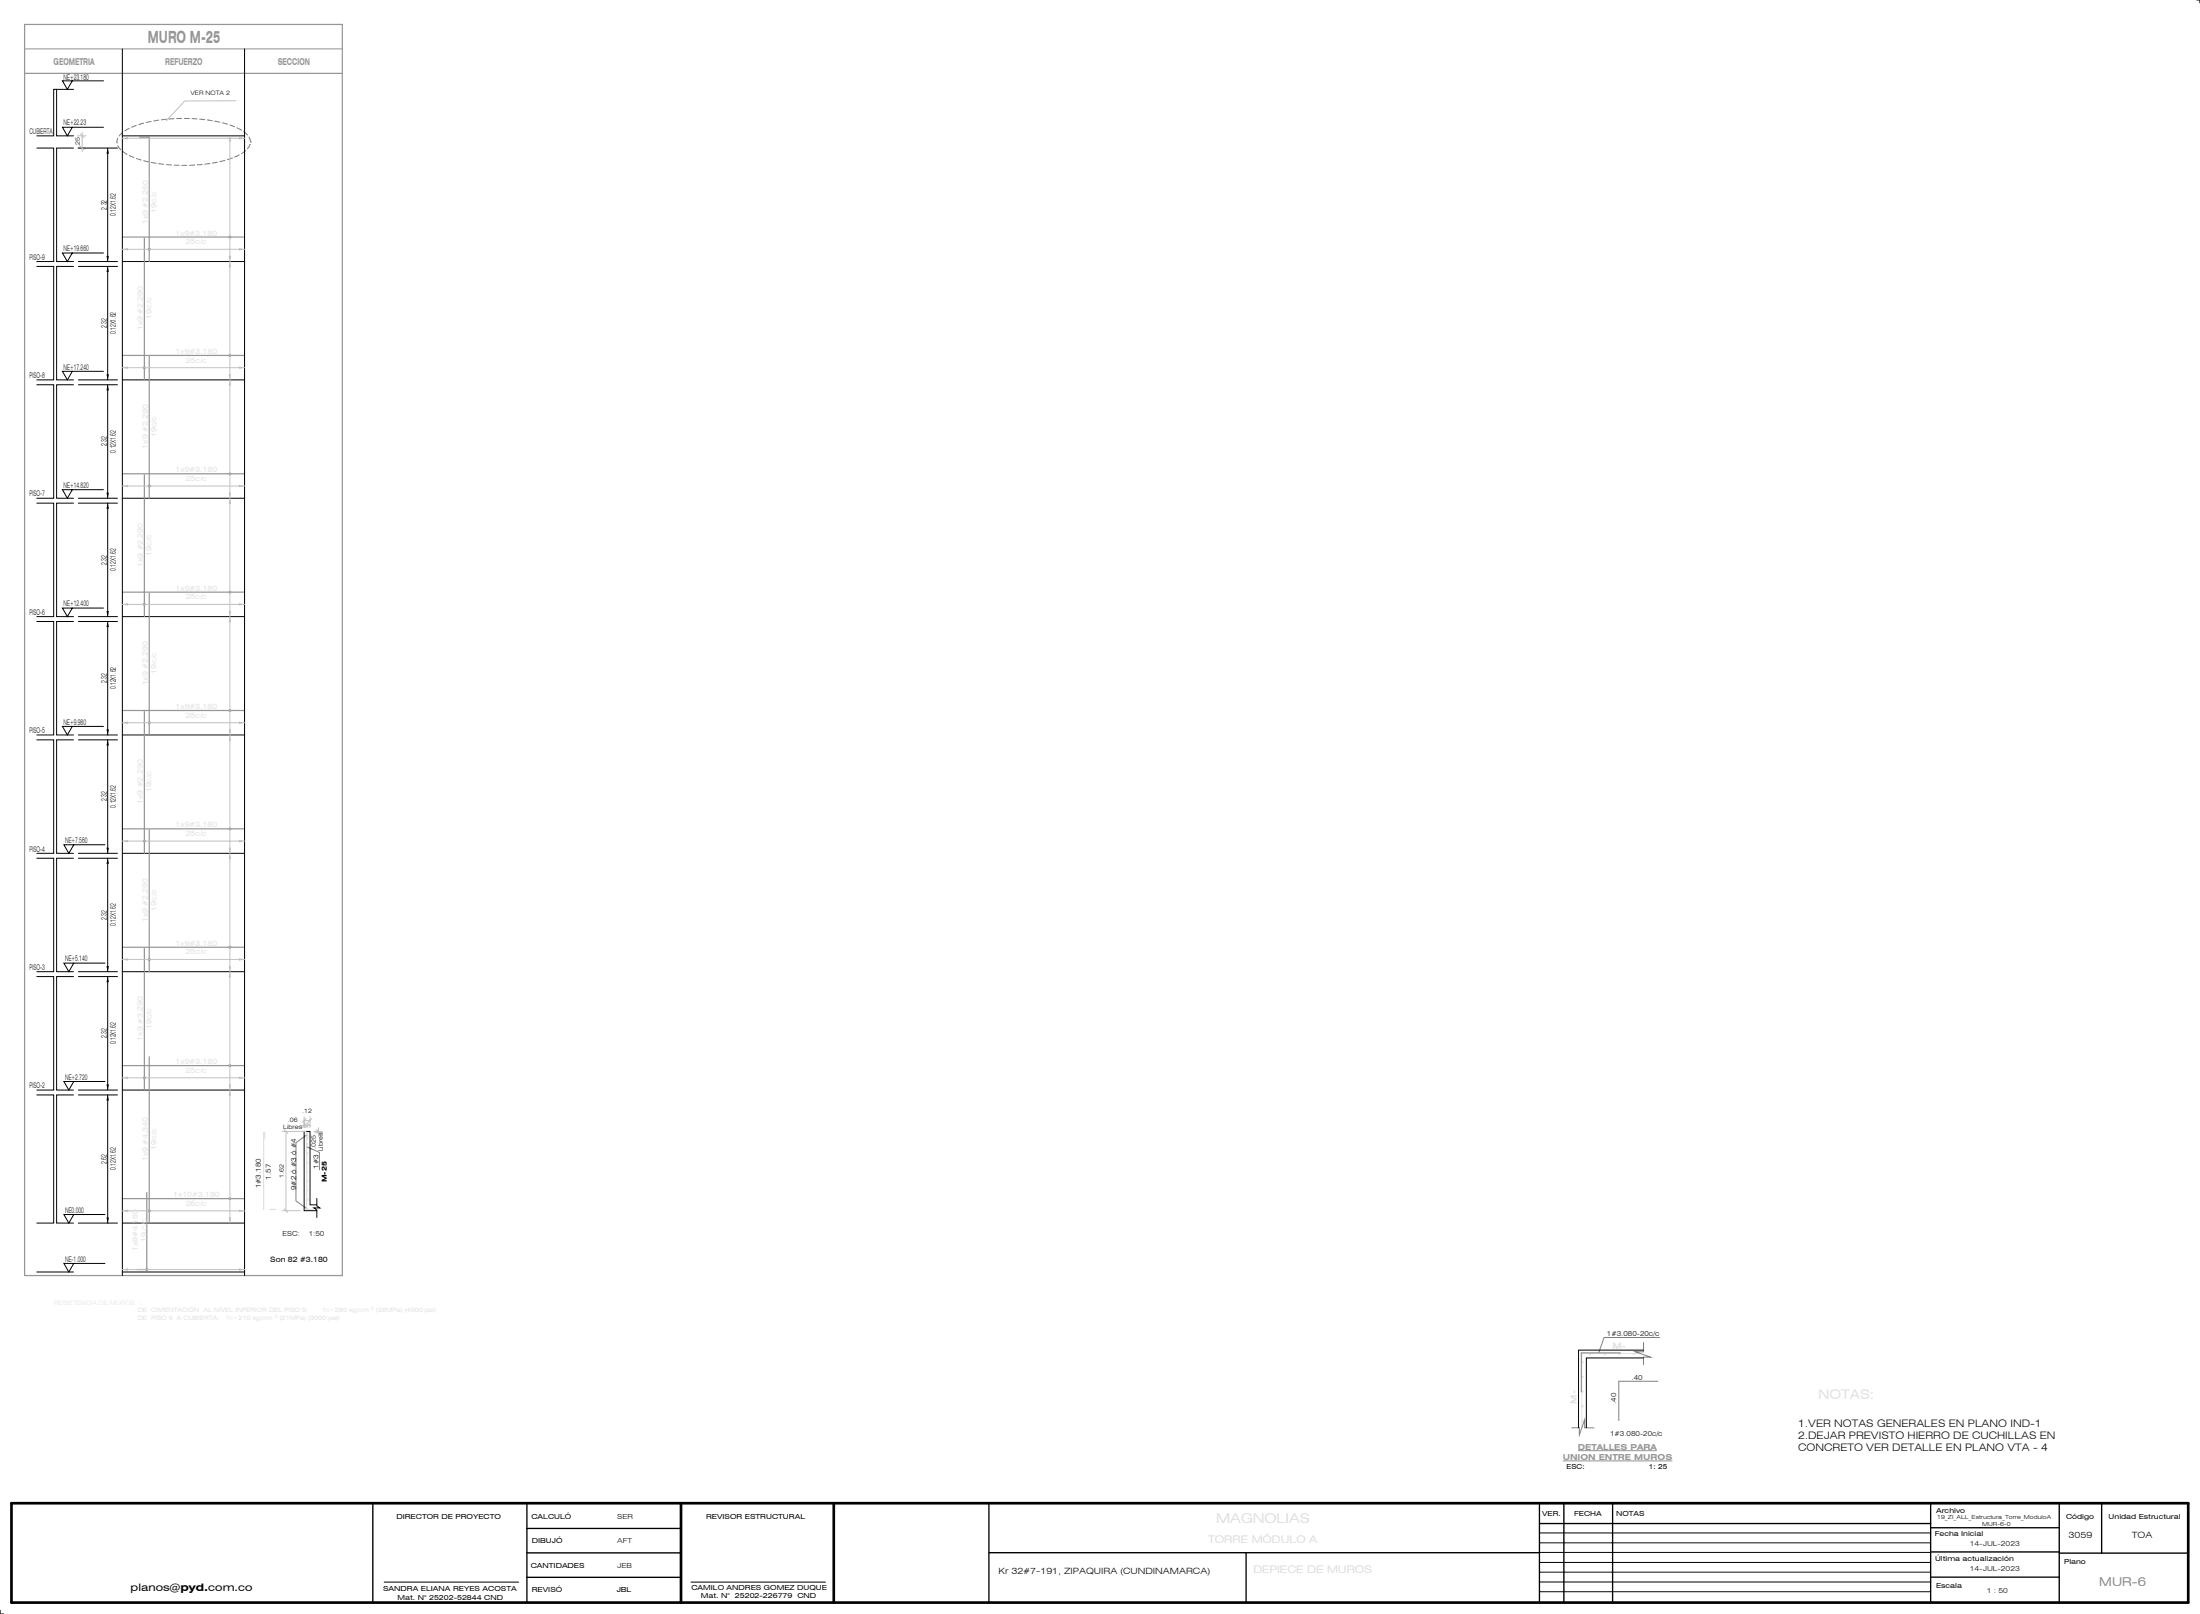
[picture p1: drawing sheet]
<svg xmlns="http://www.w3.org/2000/svg" width="900mm" height="660mm" viewBox="0 0 900 660" stroke-linecap="round" stroke-linejoin="round" font-family="sans-serif">
<path d="M125.7 469l1.9 .5-.2 .6z" fill="#7f7f7f"/>
<path d="M44.1 447.7l.5 2.3h-1zM43.6 497.8h1l-.5 2.3z" fill="#000"/>
<g fill="#c0c0c0">
<path d="M50.1 519.1l2.3-.5v1z"/>
<path d="M97.8 518.6l2.3 .5-2.3 .5z"/>
<path d="M50.1 495.1l2.3-.5v1z"/>
<path d="M97.8 494.6l2.3 .5-2.3 .5z"/>
<path d="M93.6 497.8h1l-.5 2.3z"/>
<path d="M94.1 445.7l.5 2.3h-1z"/>
<path d="M50.1 440.7l2.3-.5v1z"/>
<path d="M97.8 440.2l2.3 .5-2.3 .5z"/>
<path d="M93.6 443.4h1l-.5 2.3z"/>
<path d="M94.1 397.3l.5 2.3h-1z"/>
<path d="M50.1 392.3l2.3-.5v1z"/>
<path d="M97.8 391.8l2.3 .5-2.3 .5z"/>
<path d="M93.6 395h1l-.5 2.3z"/>
<path d="M94.1 348.9l.5 2.3h-1z"/>
<path d="M50.1 343.9l2.3-.5v1z"/>
<path d="M97.8 343.4l2.3 .5-2.3 .5z"/>
<path d="M93.6 346.6h1l-.5 2.3z"/>
<path d="M94.1 300.5l.5 2.3h-1z"/>
<path d="M50.1 295.5l2.3-.5v1z"/>
<path d="M97.8 295l2.3 .5-2.3 .5z"/>
<path d="M93.6 298.2h1l-.5 2.3z"/>
<path d="M94.1 252.1l.5 2.3h-1z"/>
<path d="M50.1 247.1l2.3-.5v1z"/>
<path d="M97.8 246.6l2.3 .5-2.3 .5z"/>
<path d="M93.6 249.8h1l-.5 2.3z"/>
<path d="M94.1 203.7l.5 2.3h-1z"/>
<path d="M50.1 198.7l2.3-.5v1z"/>
<path d="M97.8 198.2l2.3 .5-2.3 .5z"/>
<path d="M93.6 201.4h1l-.5 2.3z"/>
<path d="M94.1 155.3l.5 2.3h-1z"/>
<path d="M50.1 150.3l2.3-.5v1z"/>
<path d="M97.8 149.8l2.3 .5-2.3 .5z"/>
<path d="M93.6 153h1l-.5 2.3z"/>
<path d="M94.1 106.9l.5 2.3h-1z"/>
<path d="M50.1 101.9l2.3-.5v1z"/>
<path d="M97.8 101.4l2.3 .5-2.3 .5z"/>
<path d="M93.6 104.6h1l-.5 2.3z"/>
<path d="M94.1 55.5l.5 2.3h-1z"/>
<path d="M50.1 56.5l2.3-.5v1z"/>
<path d="M97.8 56l2.3 .5-2.3 .5z"/>
<path d="M68.8 48.2l.4 .3-1.2 .9z"/>
</g>
<g fill="#000">
<path d="M44.1 60.5l.5 2.3h-1zM43.6 104.6h1l-.5 2.3zM44.1 108.9l.5 2.3h-1zM43.6 153h1l-.5 2.3zM44.1 157.3l.5 2.3h-1zM43.6 201.4h1l-.5 2.3zM44.1 205.7l.5 2.3h-1zM43.6 249.8h1l-.5 2.3zM44.1 254.1l.5 2.3h-1zM43.6 298.2h1l-.5 2.3zM44.1 302.5l.5 2.3h-1zM43.6 346.6h1l-.5 2.3z"/>
<path d="M44.1 350.9l.5 2.3h-1zM43.6 395h1l-.5 2.3zM44.1 399.3l.5 2.3h-1zM43.6 443.4h1l-.5 2.3z"/>
</g>
<path d="M654.3 552l.3 .1-.5 .9z" fill="#7f7f7f"/>
<g fill="none" stroke="#000" stroke-width=".41">
<path d="M50.1 20v501.6M100.1 20v501.6M898.8 0h1.2v1.1M23.2 36.5h6.9M29.6 33l-2 3.5-2.1-3.5h16.8M15.1 55.5h6.9v-19h1.2v19h6.9M29.6 52l-2 3.5-2.1-3.5h16.8M50.1 55.5h50M15.1 60.5h6.9v46.4h-6.9M30.1 60.5h-6.9v46.4h6.9M32.1 60.5h16M44.1 60.5v46.4"/>
<path d="M15.1 108.9h6.9v46.4h-6.9M29.6 103.4l-2 3.5-2.1-3.5h16.8M30.1 108.9h-6.9v46.4h6.9M32.1 106.9h16M32.1 108.9h16M44.1 108.9v46.4M50.1 106.9h50M15.1 157.3h6.9v46.4h-6.9M29.6 151.8l-2 3.5-2.1-3.5h16.8M30.1 157.3h-6.9v46.4h6.9M32.1 155.3h16M32.1 157.3h16"/>
<path d="M44.1 157.3v46.4M50.1 155.3h50M15.1 205.7h6.9v46.4h-6.9M29.6 200.2l-2 3.5-2.1-3.5h16.8M30.1 205.7h-6.9v46.4h6.9M32.1 203.7h16M32.1 205.7h16M44.1 205.7v46.4M50.1 203.7h50M15.1 254.1h6.9v46.4h-6.9M29.6 248.6l-2 3.5-2.1-3.5h16.8M30.1 254.1h-6.9v46.4h6.9"/>
<path d="M32.1 252.1h16M32.1 254.1h16M44.1 254.1v46.4M50.1 252.1h50M29.6 297l-2 3.5-2.1-3.5h16.8M15.1 302.5h6.9v46.4h-6.9M30.1 302.5h-6.9v46.4h6.9M32.1 300.5h16M32.1 302.5h16M44.1 302.5v46.4M50.1 300.5h50M15.1 350.9h6.9v46.4h-6.9"/>
<path d="M30.1 350.9h-6.9v46.4h6.9M30.2 345.4l-2 3.5-2.1-3.5h16.8M32.1 348.9h16M32.1 350.9h16M44.1 350.9v46.4M50.1 348.9h50M15.1 399.3h6.9v46.4h-6.9M30.1 399.3h-6.9v46.4h6.9M30.2 393.8l-2 3.5-2.1-3.5h16.8M32.1 397.3h16M32.1 399.3h16M44.1 399.3v46.4"/>
<path d="M50.1 397.3h50M15.1 447.7h6.9v52.4h-6.9M30.1 447.7h-6.9v52.4h6.9M30.2 442.2l-2 3.5-2.1-3.5h16.8M32.1 445.7h16M32.1 447.7h16M44.1 447.7v52.4M50.1 445.7h50M30.2 496.6l-2 3.5-2.1-3.5h16.8M129.6 492.7h-2.8v-30h-2.4v32.4h5.2M129.6 490v3.1l1.3 .8h-2.5l1.2 .9v3M30.2 516.6l-2 3.5-2.1-3.5h16.8"/>
<path d="M32.1 500.1h16M50.1 500.1h50M15.1 520.1h15M50.1 520.1h50M672.4 555.3h-23.4v28.5M672.4 552.1h-26.6v31.7M629.8 638.9h160.1M629.8 634.8h160.1M629.8 630.9h160.1M629.8 626.8h160.1M.1 658.5v1.5h1.5M157.2 646.9h55"/>
<path d="M282.7 646.9h55M629.8 650.9h160.1M629.8 646.9h160.1M629.8 642.9h160.1"/>
</g>
<path d="M10.1 20h130M639.4 597.4h44.8M645.6 593.2h32.2" fill="none" stroke="#959595" stroke-width=".41"/>
<g fill="none" stroke="#7f7f7f" stroke-width=".41">
<path d="M48.2 56.5l-.3 2M48.2 59.5l1.2 1.7M50.2 54.1l-1.5 1.5M52.9 52.5l-1.8 1M55.8 51.3l-2 .7M58.8 50.4l-2 .5M59.8 50.1h.1M61.9 49.6l-2.1 .5M65 49.1l-2.1 .4M68.1 48.8l-2.1 .2M71.2 48.5l-2.1 .2M74.4 48.4l-2.1 .1"/>
<path d="M75.4 48.4l2.1 .1M78.6 48.5l2.1 .1M81.7 48.7l2.1 .2M84.8 49.1l2.1 .3M87.9 49.5h.1M88 49.5l2 .5M91 50.2l2 .6M94 51.1l2 .7M97 52.2l1.8 1M99.7 53.8l1.5 1.4M101.9 56l.6 2M102.3 59.1l-1.1 1.8"/>
<path d="M102.5 58h.1M50.2 61.9l1.7 1.2M52.9 63.6l1.9 .8M55.8 64.8l2 .6M58.8 65.7l2 .5M61.9 66.4l2 .4M65 66.9l2 .3M68.1 67.3l2.1 .2M71.2 67.5l2.1 .1M74.4 67.6h2.1M79.6 67.5l-2.1 .1M79.6 67.5h.1"/>
<path d="M82.7 67.3l-2 .1M85.9 66.9l-2.1 .2M89 66.3l-2.1 .4M92 65.6l-2 .5M95 64.6l-2 .7M95 64.6h.1M97.9 63.3l-1.9 .9M100.5 61.6l-1.7 1.2M125.7 464l-4.6 3.3v23.8l4.6 3.3M125.7 469l5 2.2v7.2M672.4 549v3.8h-3.3l6.2 2.1h-2.9v3.1M679 546.9h-22.7l-2.2 6.1"/>
<path d="M643.1 583.8h3.1v2.9l2.2-6.2v3.4h3.8"/>
</g>
<g fill="none" stroke="#e1e1e1" stroke-width=".5">
<path d="M108.1 463l-.2 31.6M108.1 463h.1M108.1 463l.2 2.7M125.6 479l.2 .3zM125.6 475.2l.2 .3zM125.6 471.4l.2 .3zM125.6 467.6l.2 .3zM125.6 463.8l.2 .3zM125.6 476.3h.1M125.9 465.7v-2.5l-.3-.2-.2 31.6h2.6M110.3 494.6h2.6M125.6 494.2l.2 .3z"/>
<path d="M125.6 490.4l.2 .3zM125.6 486.6l.2 .3zM125.6 482.8l.2 .3z"/>
</g>
<g fill="none" stroke="#959595" stroke-width=".5">
<path d="M10.1 10h130v511.6h-130zM10.1 30h130M57.1 56.1h4v50.8M50.1 96.9h50M59.1 97.3v58M93.7 96.8l.6-.1v.5l-.6-.1zM93.9 96.8l.4 .1-.2 .2zM60.7 101.8l.6-.1v.5l-.6-.1zM60.9 101.8l.4 .1-.2 .2zM50.1 145.3h50M58.7 150.2l.6-.1v.5l-.3 .1zM58.9 150.2l.4 .1-.2 .2z"/>
<path d="M61.1 145.7v58M93.7 145.2l.3-.2 .4 .3-.4 .4zM93.9 145.2l.4 .1-.2 .2zM50.1 193.7h50M59.1 194.1v58M60.7 198.6l.6-.1v.5l-.6-.1zM60.9 198.6l.4 .1-.2 .2zM93.7 193.6l.6-.1 .1 .2-.4 .4zM93.9 193.6l.4 .1-.4 .2zM50.1 242.1h50M58.7 247l.6-.1v.5l-.3 .1zM58.9 247l.4 .1-.2 .2z"/>
<path d="M61.1 242.5v58M93.7 242l.3-.2 .4 .3-.4 .4zM93.9 242l.4 .1-.4 .2zM50.1 290.5h50M59.1 290.9v58M60.7 295.4l.6-.1v.5l-.6-.1zM60.9 295.4l.4 .1-.2 .2zM93.7 290.4l.6-.1v.5l-.3 .1zM93.9 290.4l.4 .1-.2 .2zM50.1 338.9h50M61.1 339.3v58M93.7 338.8l.6-.1v.5l-.6-.1z"/>
<path d="M93.9 338.8l.4 .1-.2 .2zM58.7 343.8l.6-.1v.5l-.3 .1zM58.9 343.8l.4 .1-.2 .2zM50.1 387.3h50M59.1 387.7v58M60.7 392.2l.6-.1v.5l-.6-.1zM60.9 392.2l.4 .1-.2 .2zM93.7 387.2l.6-.1 .1 .2-.4 .4zM93.9 387.2l.4 .1-.4 .1zM50.1 435.7h50M61.1 432.1v68M93.7 435.6l.3-.2 .4 .3-.4 .4z"/>
<path d="M93.9 435.6l.4 .1-.4 .1zM58.7 440.6l.6-.1v.5l-.3 .1zM58.9 440.6l.4 .1-.2 .2zM50.1 490.1h50M60.1 487.6v31.5h-4M60.7 495l.6-.1v.5l-.6-.1zM60.9 495l.4 .1-.2 .2zM93.7 490l.6-.1 .1 .2-.4 .4zM93.9 490l.4 .1-.4 .1zM59.7 519l.3-.2 .4 .3-.4 .4zM59.9 519l.4 .1-.2 .2zM663 553.2h-16v16"/>
<path d="M678.3 564.8h-16v16"/>
</g>
<g fill="none" stroke="#c0c0c0" stroke-width=".41">
<path d="M31.7 55.5h3.4M32.9 59.8l1.5 1.5M32.9 54.8l1.5 1.5M33.6 54v8M50.1 56.5h50M94.1 55.5v444.6M96.5 41.2l-20.9 .1-7.6 8.1M31.7 60.5h3.4M50.1 101.9h50M50.1 150.3h50M50.1 198.7h50M50.1 247.1h50"/>
<path d="M50.1 295.5h50M50.1 343.9h50M50.1 392.3h50M50.1 440.7h50M124.4 456.6v4.5v-2.3M124.4 458.1h2.4M125.2 457.4l-1.5 1.5M125.2 459.6l-1.5 1.5M125.6 458.8v2.3M126.4 459.6l-1.5 1.5M126.8 456.6v4.5M127.6 457.4l-1.5 1.5"/>
<path d="M115.5 462.7h9.7M116.3 461.9l1.5 1.5M117 462.7v32.4M122.9 460.3h4.2M128.4 462.6h3.4M128.9 463.1h2.9M129.6 461.9l1.5 1.5M129.6 462.4l1.5 1.5M130.3 461.1v3.5M50.1 495.1h50M115.5 495.1h7.3M116.3 494.3l1.5 1.5"/>
<path d="M50.1 519.1h50"/>
</g>
<path d="M646.7 553.4h24.3M647.2 553v30.8M647.3 556.8l.4 .2-.1 .2-.4-.2zM650.4 553.5l.3 .2-.1 .2-.4-.2zM656.4 553.5h.2v.4h-.2zM662.4 553.5h.2v.4h-.2zM668.4 553.5l.3 .2-.1 .2h-.2zM647.3 562.8l.4 .2-.1 .2-.4-.2zM647.3 568.8l.4 .2-.1 .2-.4-.2zM647.3 574.8l.4 .2-.1 .2-.4-.2zM647.3 580.8l.4 .2-.1 .2-.4-.2z" fill="none" stroke="#e1e1e1" stroke-width=".41"/>
<g fill="none" stroke="#000" stroke-width=".55">
<path d="M152.5 615.1v40.2M215.6 615.1v40.2M404.6 614.7v40.6M629.8 614.7v40.6M639.8 614.7v40.6M659.8 614.7v40.6M789.9 614.7v40.6M842.5 614.7v40.6M859.9 614.7v20.4M215.6 635h63M215.6 625h63M404.6 634.9h225.2"/>
<path d="M509.8 634.9v20.4M629.8 623h160.1M789.9 634.6h52.6M789.9 624.7h52.6M842.5 635.1h52.8M215.6 645h63M789.9 644.9h52.6"/>
</g>
<path d="M4.7 614.7h890.6v40.6h-890.6zM278.6 615.1v40.2M341.1 615.1v40.2" fill="none" stroke="#000" stroke-width="1.1"/>
<text font-size="6.9" fill="#959595" x="60.5" y="17.5">MURO M-25</text>
<text font-size="4.9" fill="#959595" x="858.9" y="648.5">MUR-6</text>
<g font-size="4.2">
<text x="735.7" y="583.4">1.VER NOTAS GENERALES EN PLANO IND-1</text>
<text x="735.7" y="588.4">2.DEJAR PREVISTO HIERRO DE CUCHILLAS EN</text>
<text x="735.7" y="593.5">CONCRETO VER DETALLE EN PLANO VTA - 4</text>
<text x="53.5" y="650.6">planos@pyd.com.co</text>
</g>
<g font-size="3.9" fill="#959595">
<text x="22" y="26.5">GEOMETRIA</text>
<text x="67.6" y="26.5">REFUERZO</text>
<text x="113.6" y="26.5">SECCION</text>
</g>
<text font-size="3.5" fill="#e1e1e1" x="659.7" y="551.6">M-</text>
<g font-size="3.5">
<text x="846.3" y="629">3059</text>
<text x="872.2" y="629">TOA</text>
<text x="408.6" y="643.4">Kr 32#7-191, ZIPAQUIRA (CUNDINAMARCA)</text>
</g>
<g font-size="3.4" fill="#959595">
<text x="645.6" y="592.9">DETALLES PARA</text>
<text x="639.4" y="597">UNION ENTRE MUROS</text>
</g>
<g font-size="3.2">
<text x="26" y="32.8">NE+23.180</text>
<text x="26" y="51.3">NE+22.23</text>
<text x="12.1" y="54.8">CUBIERTA</text>
<text x="43.7" y="85.7" transform="rotate(-90 43.7 85.7)">2.32</text>
<text x="47.5" y="88.2" transform="rotate(-90 47.5 88.2)">0.12X1.62</text>
<text x="12.1" y="106.2">PISO-9</text>
<text x="26" y="102.7">NE+19.660</text>
<text x="43.7" y="134.1" transform="rotate(-90 43.7 134.1)">2.32</text>
<text x="47.5" y="136.6" transform="rotate(-90 47.5 136.6)">0.12X1.62</text>
<text x="12.1" y="154.6">PISO-8</text>
<text x="26" y="151.1">NE+17.240</text>
<text x="43.7" y="182.5" transform="rotate(-90 43.7 182.5)">2.32</text>
<text x="47.5" y="185" transform="rotate(-90 47.5 185)">0.12X1.62</text>
<text x="12.1" y="203">PISO-7</text>
<text x="26" y="199.5">NE+14.820</text>
<text x="43.7" y="230.9" transform="rotate(-90 43.7 230.9)">2.32</text>
<text x="47.5" y="233.4" transform="rotate(-90 47.5 233.4)">0.12X1.62</text>
<text x="12.1" y="251.4">PISO-6</text>
<text x="26" y="247.9">NE+12.400</text>
<text x="43.7" y="279.3" transform="rotate(-90 43.7 279.3)">2.32</text>
<text x="47.5" y="281.8" transform="rotate(-90 47.5 281.8)">0.12X1.62</text>
<text x="12.1" y="299.8">PISO-5</text>
<text x="26" y="296.3">NE+9.980</text>
<text x="43.7" y="327.7" transform="rotate(-90 43.7 327.7)">2.32</text>
<text x="47.5" y="330.2" transform="rotate(-90 47.5 330.2)">0.12X1.62</text>
<text x="26.6" y="344.7">NE+7.560</text>
<text x="12.1" y="348.2">PISO-4</text>
<text x="43.7" y="376.1" transform="rotate(-90 43.7 376.1)">2.32</text>
<text x="47.5" y="378.6" transform="rotate(-90 47.5 378.6)">0.12X1.62</text>
<text x="26.6" y="393.1">NE+5.140</text>
<text x="12.1" y="396.6">PISO-3</text>
<text x="43.7" y="424.5" transform="rotate(-90 43.7 424.5)">2.32</text>
<text x="47.5" y="427" transform="rotate(-90 47.5 427)">0.12X1.62</text>
<text x="26.6" y="441.5">NE+2.720</text>
<text x="12.1" y="445">PISO-2</text>
<text x="43.7" y="475.9" transform="rotate(-90 43.7 475.9)">2.62</text>
<text x="47.5" y="478.4" transform="rotate(-90 47.5 478.4)">0.12X1.62</text>
<text x="26.6" y="495.9">NE0.000</text>
<text x="26.6" y="515.9">NE-1.000</text>
</g>
<g font-size="3" fill="#e1e1e1">
<text x="64" y="87" transform="rotate(-90 64 87)">19c/c</text>
<text x="60.4" y="91.7" transform="rotate(-90 60.4 91.7)">1x9 #2.260</text>
<text x="71.8" y="96.3">1x9#3.180</text>
<text x="76" y="99.9">25c/c</text>
<text x="76" y="148.3">25c/c</text>
<text x="64" y="178.8" transform="rotate(-90 64 178.8)">19c/c</text>
<text x="60.4" y="183.5" transform="rotate(-90 60.4 183.5)">1x9 #2.290</text>
<text x="71.8" y="193.1">1x9#3.180</text>
<text x="76" y="196.7">25c/c</text>
<text x="71.8" y="241.5">1x9#3.180</text>
<text x="76" y="245.1">25c/c</text>
<text x="64" y="275.6" transform="rotate(-90 64 275.6)">19c/c</text>
<text x="60.4" y="280.3" transform="rotate(-90 60.4 280.3)">1x9 #2.290</text>
<text x="76" y="293.5">25c/c</text>
<text x="71.8" y="338.3">1x9#3.180</text>
<text x="76" y="341.9">25c/c</text>
<text x="60.4" y="377.1" transform="rotate(-90 60.4 377.1)">1x9 #2.290</text>
<text x="64" y="372.4" transform="rotate(-90 64 372.4)">19c/c</text>
<text x="71.8" y="386.7">1x9#3.180</text>
<text x="76" y="390.3">25c/c</text>
<text x="76" y="438.7">25c/c</text>
<text x="64" y="470.2" transform="rotate(-90 64 470.2)">19c/c</text>
<text x="60.4" y="474.9" transform="rotate(-90 60.4 474.9)">1x9 #4.340</text>
<text x="76" y="493.1">26c/c</text>
<text x="60" y="507.9" transform="rotate(-90 60 507.9)">19 c/c</text>
<text x="56.4" y="511.6" transform="rotate(-90 56.4 511.6)">1x9#4.180</text>
</g>
<text font-size="3" x="110.6" y="516.2">Son 82 #3.180</text>
<g font-size="2.8">
<text x="130.3" y="477.9" transform="rotate(-90 130.3 477.9)">1#3</text>
<text x="106.7" y="485.9" transform="rotate(-90 106.7 485.9)">1#3.180</text>
<text x="110.8" y="482.3" transform="rotate(-90 110.8 482.3)">1.57</text>
<text x="133.8" y="483.5" transform="rotate(-90 133.8 483.5)">M-25</text>
<text x="121.2" y="486.7" transform="rotate(-90 121.2 486.7)">9#2 ó #3 ó #4</text>
<text x="115.5" y="505.3">ESC:</text>
<text x="126.3" y="505.3">1:50</text>
<text x="657.5" y="546.4">1#3.080-20c/c</text>
<text x="667.5" y="564.3">.40</text>
<text x="661.2" y="574" transform="rotate(-90 661.2 574)">.40</text>
<text x="658.8" y="587.3">1#3.080-20c/c</text>
<text x="641" y="600.8">ESC:</text>
<text x="674.7" y="600.8">1: 25</text>
<text x="162.2" y="621.1">DIRECTOR DE PROYECTO</text>
<text x="217.4" y="621.1">CALCULÓ</text>
<text x="252.5" y="621.2">SER</text>
<text x="288.9" y="621.1">REVISOR ESTRUCTURAL</text>
<text x="630.9" y="620">VER.</text>
<text x="644.1" y="620">FECHA</text>
<text x="661.2" y="620">NOTAS</text>
<text x="792.1" y="618.5">Archivo</text>
<text x="845.3" y="621">Código</text>
<text x="862.7" y="621">Unidad Estructural</text>
<text x="791.6" y="627.9">Fecha Inicial</text>
<text x="217.6" y="631">DIBUJÓ</text>
<text x="252.5" y="631.1">AFT</text>
<text x="805.9" y="632">14-JUL-2023</text>
<text x="217.1" y="641">CANTIDADES</text>
<text x="252.5" y="641.1">JEB</text>
<text x="791.7" y="638.1">Última actualización</text>
<text x="844.5" y="639.5">Plano</text>
<text x="805.9" y="642.5">14-JUL-2023</text>
<text x="156.8" y="650.5">SANDRA ELIANA REYES ACOSTA</text>
<text x="217.6" y="651">REVISÓ</text>
<text x="252.3" y="651">JBL</text>
<text x="282.9" y="650.1">CAMILO ANDRES GOMEZ DUQUE</text>
<text x="286.8" y="653.6">Mat. N°</text>
<text x="300.7" y="653.6">25202-226779</text>
<text x="326.2" y="653.6">CND</text>
<text x="792.1" y="649.5">Escala</text>
<text x="812.9" y="651.2">1 : 50</text>
<text x="162.7" y="654.2">Mat. N° 25202-52844 CND</text>
</g>
<g font-size="2.5">
<text x="77.9" y="38.8">VER NOTA 2</text>
<text x="32.7" y="60.1" transform="rotate(-90 32.7 60.1)">.25</text>
<text x="123.6" y="455.2">.12</text>
<text x="115.9" y="461.6">Libres</text>
<text x="117.8" y="458.7">.06</text>
<text x="129.2" y="469.8" transform="rotate(-90 129.2 469.8)">.025</text>
<text x="132.1" y="470.8" transform="rotate(-90 132.1 470.8)">Libres</text>
<text x="116.1" y="481.6" transform="rotate(-90 116.1 481.6)">1.62</text>
</g>
<g font-size="2.3">
<text x="792.6" y="621.1">19_ZI_ALL_Estructura_Torre_ModuloA</text>
<text x="809.8" y="623.9">_MUR-6-0</text>
</g>
</svg>
